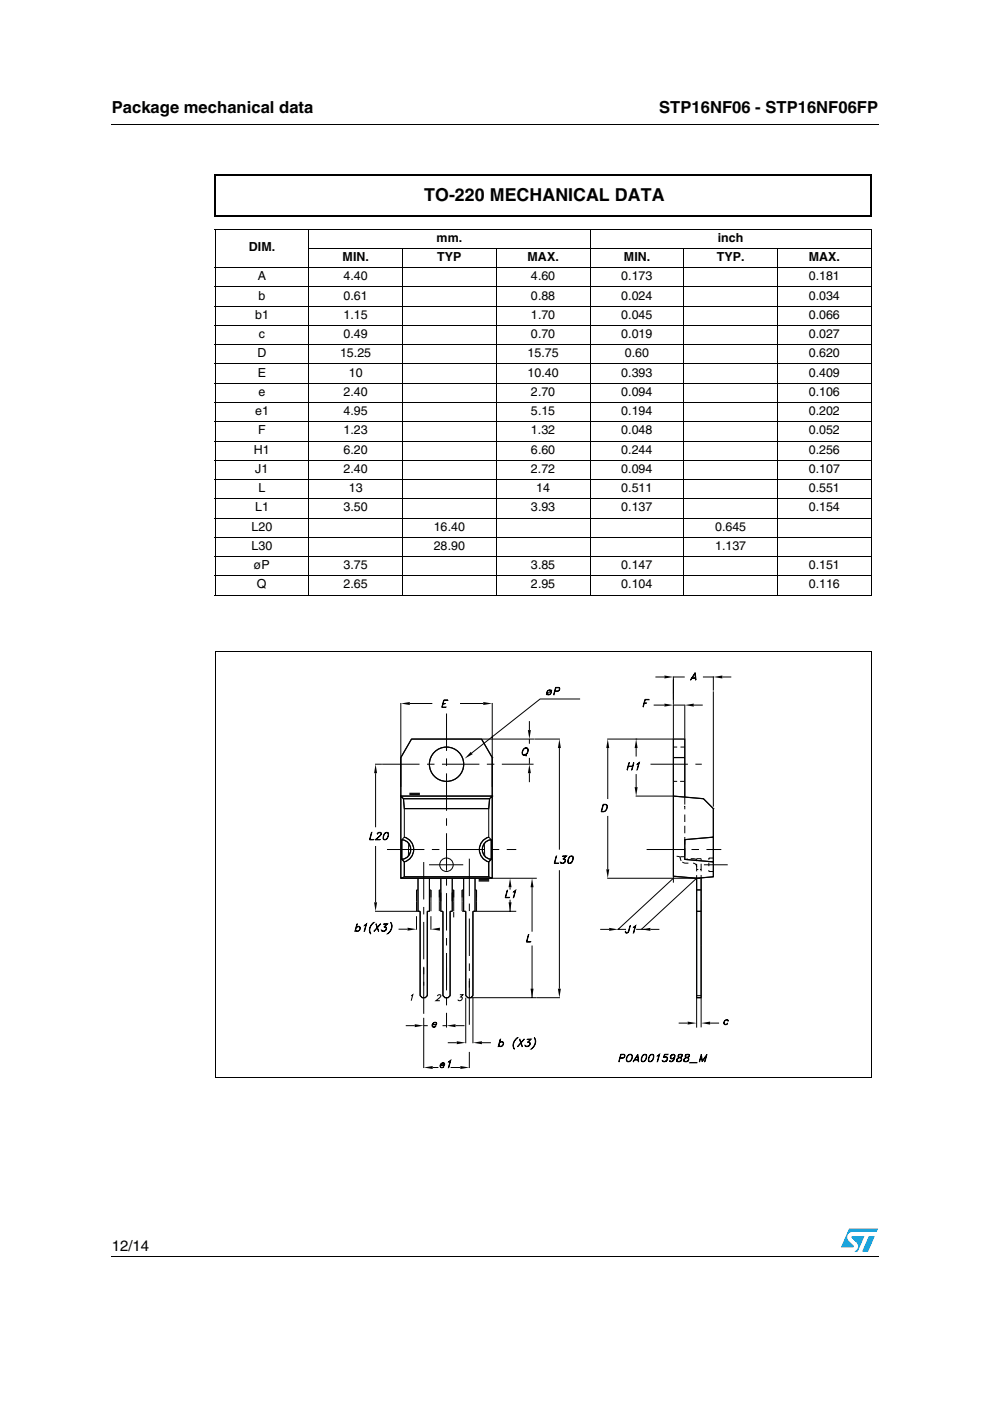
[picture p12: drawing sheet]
<svg xmlns="http://www.w3.org/2000/svg" width="210mm" height="297mm" viewBox="0 0 210 297" stroke-linecap="round" stroke-linejoin="round" font-family="sans-serif">
<g fill="#0099d8">
<path d="M184.2 262.1h1.3l-1.4 3.3h-1.3z"/>
<path d="M180 260.5h6.2l-.3 .7h-5.2a1.11 1.11 0 0 0-1 .7 1.11 1.11 0 0 0 .3 1.2l1 1v.3l-2.7 .1z"/>
<path d="M180.6 262.1h2.7l-1.4 3.3-.7-.1a1.16 1.16 0 0 0 .4-1.8l-1-1.1z"/>
</g>
<path d="M23.6 26.2l.1 .2zM23.6 266.3l.1 .1z" fill="#000"/>
<path d="M23.7 26.3h162.6M23.7 266.3h162.6" fill="none" stroke="#000" stroke-width=".21"/>
<g fill="#fff">
<path d="M43.7 32.6h142.5v213.1h-142.5z"/>
<path d="M45.6 138.2h139.1v90.2h-139.1z"/>
</g>
<path d="M45.6 138.1v90.3M45.6 138.2h139.2M184.8 138.2v90.3M45.5 228.4h139.3" fill="none" stroke="#000" stroke-width=".21"/>
<g fill="#fff">
<path d="M45.6 42.5l139.2 .1z"/>
<path d="M184.8 42.5v93.5z"/>
<path d="M45.6 135.9l139.2 .1z"/>
<path d="M45.6 42.5l.1 93.4z"/>
</g>
<g fill="none" stroke="#000" stroke-width=".21">
<path d="M45.5 48.6h139.3M45.5 56.7h139.3M45.6 48.7v77.4M65.4 52.7h119.4M65.5 48.5v77.7M85.4 52.6v73.6M105.2 52.6v73.6M125.1 48.5v77.7M145 52.6v73.6M164.9 52.6v73.6M184.8 48.7v77.4M45.5 60.8h139.3"/>
<path d="M45.5 64.9h139.3M45.5 69h139.3M45.5 73.1h139.3M45.5 77.2h139.3M45.5 81.3h139.3M45.5 85.3h139.3M45.5 89.4h139.3M45.5 93.5h139.3M45.5 97.6h139.3M45.5 101.6h139.3M45.5 105.7h139.3M45.5 109.8h139.3"/>
<path d="M45.5 113.9h139.3M45.5 118h139.3M45.5 122.1h139.3M45.5 126.2h139.3"/>
</g>
<path d="M45.6 37v8.7M45.6 37.1h139.3M184.8 37.1v8.8M45.5 45.7h139.3" fill="none" stroke="#000" stroke-width=".27"/>
<g fill="#fff">
<path d="M48.6 141.2h133v86.8h-133z"/>
<path d="M75.2 142.6h79.8v84h-79.8z"/>
</g>
<g fill="none" stroke="#000" stroke-width=".21" stroke-dasharray="1.6 .8" stroke-linecap="butt">
<path d="M145.2 169v1.6l-.4 .4h.4v.6M145.2 172.7v8.8l.1 .3 .5 .3M88.3 188.7v2.4M91.4 188.7v2.4M93.1 188.7v2.4M96.2 188.7v2.4M98 188.7v2.4M101 188.7v2.4M144.4 182.5l-.3-.8-.9-.2-.4-.4M146 183h-.9l-.4-.2M146.4 182.1l1.3 .1M147.7 182.1v.5"/>
<path d="M147.7 182.1h1M147.7 184.3h.4M147.7 183.8a.76 .76 0 0 0-.8-.8M147.7 183.2v3M148.4 184.3h.3M148.7 182.1v.4M148.7 183.1v3"/>
</g>
<g fill="none" stroke="#000" stroke-width=".21">
<path d="M85 149v37.2M86.9 149.2h4.8M94 149.2h.4h-.5M94.1 148.4h.9l-.9 .1-.3 1.4 .8 .1h-.9zM97.5 149.2h5M102.1 156.7l2.3 3.9M104.4 149v19.8M111 158.8l.7-.3a.9 .9 0 0 1 .2 1.1 .9 .9 0 0 1-1 .5l-.2-.6zM111.2 158.7h.6a.86 .86 0 0 1 0 1 .86 .86 0 0 1-.9 .3 1 1 0 0 1 .3-1.3zM111.3 159.9l.3 .4zM112.2 152.9v1.9M112.2 156.7v1"/>
<path d="M116.1 146.5a.47 .47 0 0 1 .7-.1 .47 .47 0 0 1 0 .7 .47 .47 0 0 1-.8 .1 .47 .47 0 0 1 .1-.7zM116.2 146.5l.5-.2a.5 .5 0 0 1 0 .8 .5 .5 0 0 1-.7 0zM117.1 146.3l-1.3 1M117.7 146.5l.7-.1 .2-.5-.7-.1-.5 1.5 .4-1.6h.7l.2 .2-.1 .4-.2 .2-.8 .1M118.6 158.6v21.5M118.7 156.7h-31.5l-2.2 3.9M123 148.2h-8.5l-14.5 11.5M128.7 156.7h14M128.9 158.6v10.8M134.9 156.7h.1M134.9 158.6v1.8M136.6 149h.5l-.5 .1"/>
<path d="M136.7 148.3h.9l-.8 .1-.5 1.5zM138.6 149.5h2.3M139 143.5h1.9M142.8 143.5h2.4M142.8 149.5h2.3M142.8 143.4v43.7M142.8 158.4h.8M144.3 158.4h.9M145.2 149.4v19.6M146.6 143.8h.9M146.7 143.7h.8M147.1 149.5h1.9"/>
<path d="M147.4 142.6l.2 1.6-.3-1.4-.9 1.4zM149 143.5h2.3M151.2 143.4v3M151.2 146.6v24.4M153.1 143.5h2M78.8 176.5l-.4 1.5 .8 .1h-.9zM79.5 162h1.5M79.6 163.9v11.5M79.6 179.4v11.9M79.6 178l1 .1h-1l1.2-1.3-.2-.2h-.3l-.3 .3a.49 .49 0 0 1 .4-.4 .49 .49 0 0 1 .5 .3l-1.3 1.3M81.3 177.9h.6M81.7 176.6h.6"/>
<path d="M81.7 176.6h.6a.95 .95 0 0 1 0 1 .95 .95 0 0 1-1 .4v-.8zM81.8 176.6l-.4 .6v.8M82.2 176.6l.1 .6-.5 .8M85.2 178v4.2M85.2 178a2.09 2.09 0 0 1 1.9 2.1 2.09 2.09 0 0 1-1.9 2.1M85.5 169.3l-.5-.5h19.4v17.4l-.8-.3M85.5 169.3h18.3l-.2 2.1M85.5 169.3l.2 2.1M85.7 177.5a2.73 2.73 0 0 1 2 2.6 2.73 2.73 0 0 1-2 2.6M85.7 171.4v6.1M85.7 171.4h17.9M85.7 177.5l-.5 .5"/>
<path d="M86.7 178.9l-.1 2.6M102.7 178.9l.1 2.6M103.6 171.4v6.1M103.6 177.5l.6 .5M103.6 177.5a2.73 2.73 0 0 0-2 2.6 2.73 2.73 0 0 0 2 2.6M104.2 178a2.09 2.09 0 0 0-1.9 2.1 2.09 2.09 0 0 0 1.9 2.1M104.2 178v4.2M104.4 160.6h.1M104.4 168.8h.1M112.2 160.7v1.2M112.2 163.9v1.9M127.9 170.5h.5a.87 .87 0 0 1 .4 1 .87 .87 0 0 1-.8 .6h-.5z"/>
<path d="M127.9 170.6h.5a.8 .8 0 0 1 .3 .9 .8 .8 0 0 1-.7 .5h-.5zM128.9 173v11.3M133.2 162.5h.9M133.2 162.4h.9M133.4 161.7l-.5 1.6zM134.3 161.7l-.4 1.6zM134.8 168.8h7.9M134.9 164.1v2.8M135.1 162l.4-.3-.5 1.6 .4-1.5zM142.8 168.8l6.4 .5 2 2.1v14.5l-3.5 .3M142.8 165.7h.8M144.2 165.7h1"/>
<path d="M151.2 171.4h.1M151.2 177.5l-6 .5v4.2l6 .5M75.5 196.6a.47 .47 0 0 1 .8-.1 .47 .47 0 0 1-.1 .7l-.2 .2a.41 .41 0 0 1-.6-.2 .53 .53 0 0 0 .7 0 .53 .53 0 0 0 0-.7zM75.7 195.9l-.4 1.6zM77.3 196.2l.4-.3-.5 1.6 .4-1.5zM79 195.7l.3-.1a1.79 1.79 0 0 0-.6 2.4 1.46 1.46 0 0 1 .3-2.3zM79.5 193.2h9.6v17.9l.4 .4h.7l.4-.4v-17.9M79.7 195.9l.6 1.6zM80.7 195.9l-1.4 1.6zM80.9 197.2l.2 .2M81.5 196.5a.5 .5 0 0 1 .5 .5 .5 .5 0 0 1-.6 .5l-.5-.1v-.2a.46 .46 0 0 0 .7 .1l.3-.2M81.7 196.6l.2 .1a.55 .55 0 0 1-.4 .7"/>
<path d="M82.1 196l-.8-.1h.9l-.7 .7M82.1 195.9l-.7 .7h.4l.1 .3M82.8 195.6a1.58 1.58 0 0 1-.7 2.4 1.79 1.79 0 0 0 .7-2.4zM84.5 197h1.9M85 186.2h28.8M85.2 182.2l.5 .5M85.7 182.7v3.2M85.7 185.9h17.9M85.7 185.9l-.7 .3M88.3 194.3v2.8M88.6 188.7h-.3v4.5M89.1 193.2h-.5v-7v7"/>
<path d="M91 188.7h.4v4.5M91 186.2v7h-.4h.4zM91.4 194.3v2.8M93.5 188.7h-.4v4.5M93.5 186.2v7h.4h-.4zM93.9 193.2v17.9l.5 .4h.6l.4-.4v-17.9M95.9 188.7h.3v4.5M95.9 186.2v7h-.5h.5zM96.2 193.3v1.2M98 193.2h.1M98.3 188.7h-.3v4.5M98.3 186.2v7h.4h-.4z"/>
<path d="M98.7 193.2v17.9l.5 .4h19.5M100.3 193.2h.4v-7v7M100.3 193.2v17.9l-.5 .4M100.3 193.2h9.2M100.7 188.7h.3v4.5M103.6 182.7v3.2M104.2 182.2l-.6 .5M107.5 188.7l-.3 1.6h.8h-.9zM108.1 188.1v.5M108.1 190.8v2.4M108.9 189l.4-.3-.5 1.6 .4-1.4zM112 198.1l-.3 1.6h.8h-.9z"/>
<path d="M112.8 187.9v9.6M117.9 181.5l-.3 1.5 .8 .1h-.9zM118.6 184.5v25.1M118.9 182.8l.1 .2M119.4 182.1a.5 .5 0 0 1 .5 .5 .5 .5 0 0 1-.6 .5l-.4-.1v-.2a.46 .46 0 0 0 .7 .1l.2-.2M119.6 182.2l.2 .1a.55 .55 0 0 1-.4 .7M120 181.6l-.7-.1h.8l-.7 .7M120 181.5l-.7 .7h.5l.1 .3M120.5 182.9h.6M120.8 181.6h.6M120.9 181.6h.6a.95 .95 0 0 1-.1 1 .95 .95 0 0 1-.9 .4l-.1-.6zM120.9 181.6l-.4 .8v.6"/>
<path d="M121.4 181.6l.1 .6-.5 .8M127.3 197h1.9M128.7 186.2h19.8M131.1 197h.1M131.1 196.9v.1M133.6 196.2l-.3 1.3-.2 .3h-.3l-.2-.3 .2 .3 .3-.1zM134.3 196.5l.5-.3-.5 1.6 .4-1.4zM134.9 197h1.9M137.9 197h1.9M142.8 186.2l-11.7 10.8h1.6M142.8 185.8l4.9 .4M144.2 181.9h.1"/>
<path d="M144.2 181.6h1M147.7 186.2l-11.7 10.8v-.1M147.7 186.2v31.7M148.7 186.2v31.6M148.7 193.2h-1M148.7 188.7h-1M150.3 184.5v.3h.9M150.3 182.9v.8M151.2 181.9h-.9v.4M86 217.5h1.9M87.2 211.1l.3-.2-.3 1.3M89.8 205.2v3.8"/>
<path d="M89.8 215.8v10.6M89.8 217.5h.9M91.7 217.2v.4l.2 .1 .5-.2a.41 .41 0 0 1-.6 .3 .41 .41 0 0 1-.2-.6l.5-.5 .5 .2-.1 .4h-.8M91.9 217l.5-.2 .1 .2v.2h-.8zM92.7 211.2a.39 .39 0 0 1 .4-.3 .39 .39 0 0 1 .4 .2l-1.1 1.1h.9M93.8 217.5h.9M94.7 205.2v3.8M96.6 217.5h1.9M97.5 210.9h.7l-.5 .5h.2a.47 .47 0 0 1-.1 .7 .47 .47 0 0 1-.7-.2M98.7 211.5v9.7M99.5 208v9.3M100.3 211.5v9.7"/>
<path d="M112.8 200.5v11M143.9 216.9h1.9M147.7 211.5h1M147.7 211.1h1M150.6 216.9h1.9M153.6 216.4l.2-.1a.41 .41 0 0 1 .7 .1l-.1 .1a.47 .47 0 0 0-.7 0 .47 .47 0 0 0 0 .7l.5-.2a.41 .41 0 0 1-.5 .2 .41 .41 0 0 1-.2-.5zM91.7 226.3h1.3M93.4 225.8v.4l.2 .1 .5-.2a.41 .41 0 0 1-.6 .3 .41 .41 0 0 1-.2-.6l.5-.5 .5 .2-.1 .4h-.8M93.6 225.5l.4-.1 .2 .2v.2h-.8zM94.9 221.1h1.9M95.1 225.1l.5-.3-.5 1.6 .4-1.5zM95.5 226.3h2.1"/>
<path d="M99.5 223v3.4M102.2 221.1h1.9M105.9 221.1a.47 .47 0 0 1 .8-.2 .47 .47 0 0 1-.1 .8l-.2 .1a.41 .41 0 0 1-.6-.1 .53 .53 0 0 0 .7 0 .53 .53 0 0 0 0-.8zM106.1 220.3l-.5 1.6zM109.5 220.2l.3-.2a1.79 1.79 0 0 0-.7 2.4 1.46 1.46 0 0 1 .4-2.2zM110.1 220.3l.7 1.6zM111.1 220.3l-1.4 1.6zM111.4 221.7l.1 .1M111.9 220.9a.39 .39 0 0 1 .4 .1 .39 .39 0 0 1 .1 .4 .6 .6 0 0 1-.5 .5 .6 .6 0 0 1-.6-.3h.1a.46 .46 0 0 0 .7 .2l.2-.3M112.1 221l.2 .1a.55 .55 0 0 1-.4 .7M112.5 220.4l-.7-.1h.8l-.7 .7M112.6 220.3l-.8 .7 .5 .1 .1 .2"/>
<path d="M113.2 220a1.58 1.58 0 0 1-.6 2.4 1.79 1.79 0 0 0 .6-2.4zM131.5 224.3l.8-.1 .1-.5-.7-.1-.5 1.5 .4-1.6h.7l.2 .2v.4l-.3 .2-.7 .1M133.1 223.8l.7-.3a.9 .9 0 0 1 .1 1.1 .9 .9 0 0 1-1 .4l-.1-.5zM133.3 223.7l.4-.1a.79 .79 0 0 1 .2 1 .79 .79 0 0 1-.9 .4 1 1 0 0 1 .3-1.3zM134.5 224.7h.9M134.6 224.7h.7M135.2 223.5l.2 1.6-.2-1.3-1 1.3zM136.1 225h.6M136.4 223.7h.6M136.4 223.6h.6a.95 .95 0 0 1 0 1 .95 .95 0 0 1-1 .4v-.6zM136.5 223.6l-.4 .8v.6M137 223.6v.6l-.4 .8"/>
<path d="M137.6 225h.6M137.9 223.7h.6M137.9 223.6h.6a.95 .95 0 0 1 0 1 .95 .95 0 0 1-.9 .4l-.1-.6zM138 223.6l-.4 .8v.6M138.5 223.6v.6l-.4 .8M139.4 223.8l.4-.3-.5 1.6 .4-1.4zM140.5 224.9l.2 .1M141.3 224.1a.47 .47 0 0 1 0 .8l-.3 .1M141.5 224.4l-.3-.3-.6 .1 .3-.7h.8l-.7 .1-.3 .5a.52 .52 0 0 1 .8 .2 .52 .52 0 0 1-.3 .7l-.5 .1-.3-.1 .1-.2a.46 .46 0 0 0 .7 .2l.2-.3M142 225h.6M142.2 224.1l.3 .3 .5-.3M142.2 223.9l.5-.3 .3 .1 .1 .2"/>
<path d="M142.6 223.6a.55 .55 0 0 0-.4 .7l.2 .1M142.8 223.6a.98 .98 0 0 1-.3 1.4M143 224.3l-.5 .2a.52 .52 0 0 1-.3-.8 .52 .52 0 0 1 .9 .1v.3a1 1 0 0 1-.9 1l-.2-.2 .1 .1M143 224.1l-.4 .3M143.5 224.9l.2 .1M143.9 223.7h.7M143.9 223.6l-.1 .5 .6 .3a.44 .44 0 0 1-.4 .6h-.5l.1-.4 .8-.5 .3-.3-.2-.3zM144 223.6l-.1 .5 .5 .2a.56 .56 0 0 1-.2 .8 .56 .56 0 0 1-.8-.3l.4-.5 .7-.2 .1-.5M144.4 224.9l-.3 .1M145 224.9l.2 .1M145.4 223.7h.8M145.4 223.6l-.1 .5 .6 .3a.44 .44 0 0 1-.3 .6h-.5v-.4l.9-.5 .2-.3-.2-.3z"/>
<path d="M145.5 223.6l-.1 .5 .5 .2a.56 .56 0 0 1-.2 .8 .56 .56 0 0 1-.8-.3l.4-.5 .7-.2 .1-.5M145.9 224.9l-.3 .1M146.3 225.3h1.5zM148.7 223.5l.2 1.4 1-1.4-.4 1.6 .2-1.2-.8 1.2-.2-1.2-.4 1.2z"/>
<circle cx="94.7" cy="162" r="3.6"/>
<circle cx="94.7" cy="183.3" r="1.43"/>
</g>
<path d="M94.7 151.3v66.6M81 162h32.1M137.9 162h10.9M82.1 180.1h27.4M89.8 182.8v32.1M91 183.4h7.2M99.5 182.1v27.3M137.1 180.1h15.8M149.2 183.4h5.1" fill="none" stroke="#000" stroke-width=".21" stroke-dasharray="7.9 1.6 1.6 1.6" stroke-linecap="butt"/>
<path d="M142.8 156.7h2.4M104.4 168.8l-.6 .5M142.8 160.6h2.4" fill="none" stroke="#ff0" stroke-width=".21"/>
<g fill="#000">
<path d="M85 149.2l1.9-.4v.7zM99.8 159.4l.4 .5-1.7 .9zM102.5 148.8l1.9 .4-1.9 .3zM111.9 154.8h.7l-.4 1.9zM118.6 156.7l.3 1.9h-.6zM128.9 156.7l.3 1.9h-.7zM134.9 156.7l.3 1.9h-.6zM140.9 143.2l1.9 .3-1.9 .4zM140.9 149.2l1.9 .3-1.9 .3zM145.2 149.5l1.9-.3v.6zM151.2 143.5l1.9-.3v.7zM79.6 162l.4 1.9h-.7z"/>
<path d="M112.2 162l.4 1.9h-.7zM134.6 166.9h.6l-.3 1.9zM79.3 191.3h.7l-.4 1.9zM86.4 196.7l1.9 .3-1.9 .3zM91.4 197l1.9-.3v.6zM108.1 186.2l.4 1.9h-.7zM107.8 191.3h.7l-.4 1.9zM112.8 186.2l.3 1.9h-.6zM128.5 184.3h.7l-.3 1.9zM129.2 196.7l1.9 .3-1.9 .4zM136 197l1.9-.3v.7zM87.9 217.1l1.9 .4-1.9 .3z"/>
<path d="M94.7 217.5l1.9-.4v.7zM112.5 209.6h.6l-.3 1.9zM118.3 209.6h.6l-.3 1.9zM145.8 216.6l1.9 .3-1.9 .3zM148.7 216.9l1.9-.3v.6zM89.8 226.3l1.9-.3v.7zM96.8 220.8l1.9 .3-1.9 .3zM97.6 226l1.9 .3-1.9 .4zM100.3 221.1l1.9-.3v.6z"/>
</g>
<g fill="none" stroke="#000" stroke-width=".25">
<path d="M87.2 156.7l-2.2 3.9v8.2h19.4v17.4h-19.4v-17.4l.5 .5h18.3l.6-.5v-8.2l-2.3-3.9zM85.5 169.3l.2 2.1h17.9l.2-2.1M85.7 177.5a2.73 2.73 0 0 1 2 2.6 2.73 2.73 0 0 1-2 2.6M86.8 168.5h2.2M86.8 168.2h2.2M103.6 177.5a2.73 2.73 0 0 0-2 2.6 2.73 2.73 0 0 0 2 2.6M142.8 168.8l6.4 .5 2 2.1v14.5l-3.5 .3-4.9-.4v-29.1h2.4v12.3M142.8 160.6h2.4M151.2 177.5l-6 .5v4.2l6 .5M85.2 182.2a2.1 2.1 0 0 0 1.9-2.1 2.1 2.1 0 0 0-1.9-2.1v4.2l.5 .5M85.7 182.7v3.2h17.9v-3.2M89.1 193.2v17.9l.4 .4h.7l.4-.4v-17.9"/>
<path d="M93.9 193.2v17.9l.5 .4h.6l.4-.4v-17.9M98.7 193.2v17.9l.5 .4h.6l.5-.4v-17.9M101.5 186.5h2.2M101.5 186.8h2.2M104.2 182.2a2.1 2.1 0 0 1-1.9-2.1 2.1 2.1 0 0 1 1.9-2.1v4.2l-.6 .5M148.7 186.1v25.4h-1v-25.3"/>
<circle cx="94.7" cy="162" r="3.6"/>
</g>
<text font-size="3.8" x="90" y="42.5">TO-220 MECHANICAL DATA</text>
<g font-size="3.5">
<text x="23.7" y="23.9">Package mechanical data</text>
<text x="139.8" y="23.9">STP16NF06 - STP16NF06FP</text>
</g>
<text font-size="3.2" x="23.7" y="265.1">12/14</text>
<g font-size="2.6">
<text x="52.8" y="53.3">DIM.</text>
<text x="92.6" y="51.2">mm.</text>
<text x="152.2" y="51.2">inch</text>
<text x="54.7" y="59.4">A</text>
<text x="72.6" y="55.3">MIN.</text>
<text x="72.8" y="59.4">4.40</text>
<text x="92.7" y="55.3">TYP</text>
<text x="111.8" y="55.3">MAX.</text>
<text x="112.6" y="59.4">4.60</text>
<text x="131.7" y="59.4">0.173</text>
<text x="132.3" y="55.3">MIN.</text>
<text x="152" y="55.3">TYP.</text>
<text x="171.5" y="55.3">MAX.</text>
<text x="171.5" y="59.4">0.181</text>
<text x="54.8" y="63.5">b</text>
<text x="72.8" y="63.5">0.61</text>
<text x="112.6" y="63.5">0.88</text>
<text x="131.7" y="63.5">0.024</text>
<text x="171.5" y="63.5">0.034</text>
<text x="54.1" y="67.6">b1</text>
<text x="54.9" y="71.7">c</text>
<text x="72.8" y="71.7">0.49</text>
<text x="72.8" y="67.6">1.15</text>
<text x="112.6" y="71.7">0.70</text>
<text x="112.6" y="67.6">1.70</text>
<text x="131.7" y="71.7">0.019</text>
<text x="131.7" y="67.6">0.045</text>
<text x="171.5" y="71.7">0.027</text>
<text x="171.5" y="67.6">0.066</text>
<text x="54.6" y="75.8">D</text>
<text x="72.1" y="75.8">15.25</text>
<text x="111.8" y="75.8">15.75</text>
<text x="132.4" y="75.8">0.60</text>
<text x="171.5" y="75.8">0.620</text>
<text x="54.7" y="79.9">E</text>
<text x="54.8" y="83.9">e</text>
<text x="72.8" y="83.9">2.40</text>
<text x="74" y="79.9">10</text>
<text x="111.8" y="79.9">10.40</text>
<text x="112.6" y="83.9">2.70</text>
<text x="131.7" y="83.9">0.094</text>
<text x="131.7" y="79.9">0.393</text>
<text x="171.5" y="83.9">0.106</text>
<text x="171.5" y="79.9">0.409</text>
<text x="54.1" y="88">e1</text>
<text x="72.8" y="88">4.95</text>
<text x="112.6" y="88">5.15</text>
<text x="131.7" y="88">0.194</text>
<text x="171.5" y="88">0.202</text>
<text x="54.7" y="92.1">F</text>
<text x="72.8" y="92.1">1.23</text>
<text x="112.6" y="92.1">1.32</text>
<text x="131.7" y="92.1">0.048</text>
<text x="171.5" y="92.1">0.052</text>
<text x="53.9" y="96.2">H1</text>
<text x="54.1" y="100.2">J1</text>
<text x="72.8" y="100.2">2.40</text>
<text x="72.8" y="96.2">6.20</text>
<text x="112.6" y="100.2">2.72</text>
<text x="112.6" y="96.2">6.60</text>
<text x="131.7" y="100.2">0.094</text>
<text x="131.7" y="96.2">0.244</text>
<text x="171.5" y="100.2">0.107</text>
<text x="171.5" y="96.2">0.256</text>
<text x="54.8" y="104.3">L</text>
<text x="74" y="104.3">13</text>
<text x="113.7" y="104.3">14</text>
<text x="131.7" y="104.3">0.511</text>
<text x="171.5" y="104.3">0.551</text>
<text x="53.3" y="112.5">L20</text>
<text x="54.1" y="108.4">L1</text>
<text x="72.8" y="108.4">3.50</text>
<text x="92" y="112.5">16.40</text>
<text x="112.6" y="108.4">3.93</text>
<text x="131.7" y="108.4">0.137</text>
<text x="151.6" y="112.5">0.645</text>
<text x="171.5" y="108.4">0.154</text>
<text x="53.3" y="116.6">L30</text>
<text x="92" y="116.6">28.90</text>
<text x="151.6" y="116.6">1.137</text>
<text x="53.9" y="120.7">øP</text>
<text x="54.5" y="124.7">Q</text>
<text x="72.8" y="120.7">3.75</text>
<text x="72.8" y="124.7">2.65</text>
<text x="112.6" y="124.7">2.95</text>
<text x="112.6" y="120.7">3.85</text>
<text x="131.7" y="124.7">0.104</text>
<text x="131.7" y="120.7">0.147</text>
<text x="171.5" y="124.7">0.116</text>
<text x="171.5" y="120.7">0.151</text>
</g>
</svg>
